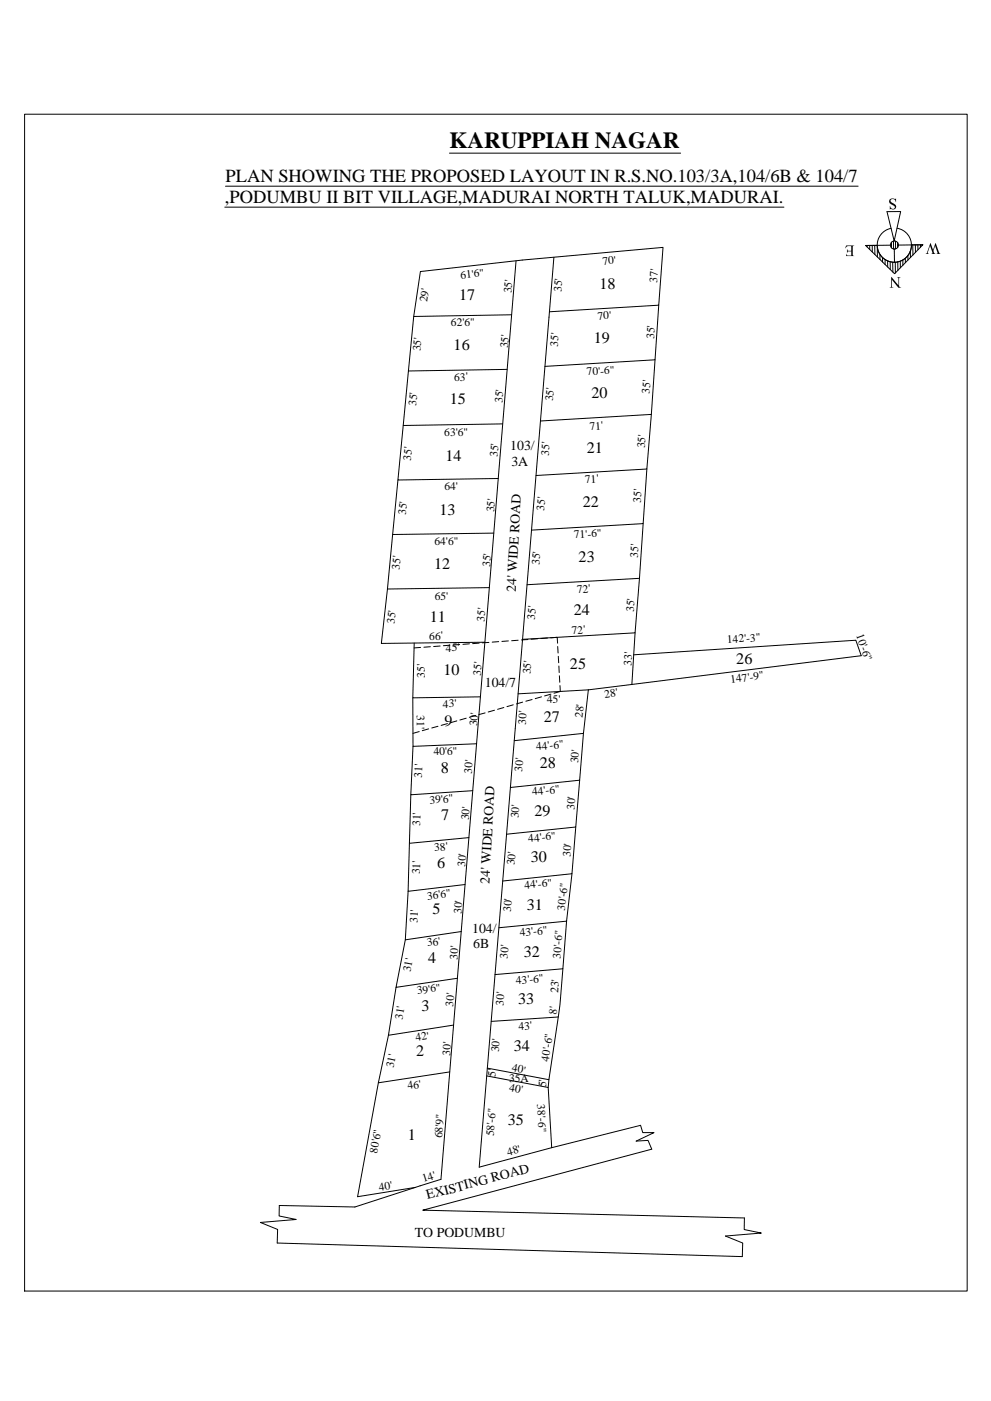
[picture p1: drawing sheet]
<svg xmlns="http://www.w3.org/2000/svg" width="420mm" height="594mm" viewBox="0 0 420 594" stroke-linecap="round" stroke-linejoin="round" font-family="sans-serif">
<!-- layer: 0 -->
<g fill="none" stroke="#000" stroke-width=".42">
<path d="M10.4 48.4h399.7v499.1h-399.7zM218.8 110.6l-31.8 389.5-10.9 3.4M234.8 109.1l-31.6 385.8 30.7-8.2-1.5-25.6M216.9 133.5l-41.5 .7-2.2 23.1M232.9 132.2l46.4-2.8 1.8-24.5-59.7 5.4-43.2 4.8-2.8 19.1M279.3 129.4l-1.6 23.2-46.7 2.8M173.2 157.3l-2.2 23.1 42.1-.7M215 156.6l-41.8 .7M277.7 152.6l-1.5 23.1-47.1 2.8M276.2 175.7l-2 23.2-46.9 2.7M171 180.4l-2.3 23.1 42.6-.6M274.2 198.9l-1.5 23.1-47.3 2.8"/>
<path d="M168.7 203.5l-2.2 23.2 42.9-.6M166.5 226.7l-2.2 23.1 43.1-.6M272.7 222l-1.6 23.2-47.7 2.7M164.3 249.8l-2.6 23 43.9-.5M271.1 245.2l-1.8 23.2-47.8 2.7M175.6 272.7l-.6 23.2 28.7-.4M178.3 274.5l-2.7 .2M182.5 274.2l-2.8 .2M186.6 273.9l-2.7 .3M190.7 273.6l-2.7 .2M194.9 273.3l-2.8 .2M199 273l-2.7 .2"/>
<path d="M203.1 272.7l-2.7 .2M207.3 272.4l-2.8 .2M211.4 272.1l-2.7 .2M215.5 271.8l-2.7 .2M219.7 271.5l-2.8 .2M223.8 271.2l-2.7 .2M228 270.8l-2.8 .3M232.1 270.6l-2.8 .2M233.5 270.5l2.7-.2 .2 2.5M236.4 274.2l.2 2.7M236.7 278.3l.2 2.8M268.7 277.7l94.2-6.2 2.2 6.5-97.2 12.2"/>
<path d="M269.3 268.4l-1.4 21.8-18.5 2.3M175 295.9l.1 20.6 27-1.1M217.6 298.9l-2.7 .7M221.6 297.7l-2.6 .8M225.6 296.6l-2.7 .7M229.6 295.5l-2.7 .7M233.6 294.3l-2.7 .8M237 282.4l.1 2.8M237.2 286.6l.1 2.7M237.4 290.7l.1 2.5-2.6 .8M249.4 292.5l-2 18.5-29.4 3.1M249.4 292.5l-29.8 1.7"/>
<path d="M175.1 316.5l-.9 20.5 26.2-1.7M177.7 310.2l-2.6 .8M181.7 309.1l-2.7 .7M185.7 308l-2.6 .7M189.7 306.8l-2.7 .8M193.7 305.7l-2.7 .8M197.7 304.5l-2.7 .8M201.6 303.4l-2.6 .8M205.7 302.3l-2.7 .7M209.6 301.2l-2.6 .7M213.6 300l-2.6 .8M247.4 311l-1.6 19.8-29.4 3.1"/>
<path d="M174.2 337l-.6 20.6 25.2-2.4M245.8 330.8l-1.7 19.9-29.3 3M173.6 357.6l-.6 20.4 24.2-2.9M244.1 350.7l-1.6 19.8-29.4 3.1M173 378l-1.2 20.5 23.8-3.5M242.5 370.5l-2.3 20.1-28.7 2.8M171.8 398.5l-3.9 20.2 26-3.9M240.2 390.6l-1.6 20.2-28.7 2.5M167.9 418.7l-3.2 20.3 27.6-4.3M238.6 410.8l-1.2 15.2-.7 5.2-28.4 1.9M164.7 439l-4.3 20.1 30.3-4.6M236.7 431.2l-4 26.6-26.1-4.9"/>
<path d="M160.4 459.1l-8.8 48.3 24.5-3.9M206.3 456.2l26.1 4.9 .3-3.3M233.9 486.7l37.7-9.5 .9 3.1h4.8l-7.6 3.6 5.1-.3 1.5 3.7-97 25.9 136.3 3.3-.1 4.9 7.3 1.5-15.2 1.2 7.3 3-.2 5.7-197.2-5.7 .2-5.8-7.3-2.9 15.2-1.3-7.3-1.5 .1-4.4 32.1 .6 25.6-8.3"/>
</g>
<!-- layer: PDF_Text -->
<path d="M95.6 79h268.2M190.6 64.9h98M95.3 87.8h237.1" fill="none" stroke="#000" stroke-width=".42"/>
<!-- layer: Hatch-2 -->
<path d="M380.3 96.8a7.3 7.3 0 0 1 5 11.1 7.3 7.3 0 0 1-12.1 .1 7.3 7.3 0 0 1 4.6-11.2M377.4 104l-10.4 .1M379.2 105.6v5.6M391.3 103.8l-10.4 .1" fill="none" stroke="#000" stroke-width=".42"/>
<!-- layer: Hatch-1 -->
<g fill="none" stroke="#000" stroke-width=".42">
<path d="M367.6 104.1v.6M368.7 104.1v1.7M369.8 104.1v2.7M370.9 104.1v3.8M372 105.1v3.9M373.1 108v2.1M374.2 109.3v1.8M375.3 110.1v2.1M376.3 110.7l.1 2.5M377.4 111l.1 3.3M378 102.7v2.5M378.5 111.2l.1 4.2"/>
<path d="M378.8 102.2l.1 3.4M379.6 111.2v4.5M379.7 102.2v3.3M380.5 102.8v2.1M380.6 111.1l.1 3.5M381.7 110.7v2.8M382.8 110.2v2.3M383.9 109.5v1.9M384.9 108.4l.1 1.9M386 106.4v2.8M387 103.8l.1 4.3M388.1 103.8v3.2"/>
<path d="M389.1 103.8l.1 2.1M390.2 103.8v1.1"/>
</g>
<!-- layer: column -->
<g fill="none" stroke="#000" stroke-width=".42">
<path d="M381.9 89.7l-2.8 12.5-3-12.5h5.7M386.4 103.8h4.9l-12 12.3-12.3-12h4.9M386.4 103.9a7.3 7.3 0 0 1-7.1 7.3 7.3 7.3 0 0 1-7.4-7.2"/>
<circle cx="379.2" cy="103.9" r="1.71"/>
</g>
<!-- layer: TEXT-1 -->
<path d="M377.2 84.7l.9-.5 1.4 .2 .4-.2v1.5l-.5-.9-.7-.4-.7 .1-.5 .5 .4 .8 1.5 .9 .5 .6v.8l-.6 .6-1.7-.1-.4 .2v-1.5l.6 .9 .6 .4 .7-.1 .3-.8-2.2-1.6-.2-.6zM358.7 104.1h3.5l-.7 .5v3.5l.7 .5h-3.5v-1l.6 .7 1.6 .1v-1.8h-1.3l-.5 .6v-1.5l.3 .6h1.5v-1.9h-1.7l-.9 .8zM394.4 103.1l1.2 2.9 1.1-2.9 1.5 4.2 .5 .4-1.6-.1a.44 .44 0 0 0 .4-.3 .44 .44 0 0 0-.1-.5l-.9-2.6-.8 2.2 .4 .9 .5 .4h-1.7l.4-.6-1-2.9-1 2.9 .5 .6h-1.3l.5-.6zM377.8 117.4l3.1 3.6v-3.1l-.6-.4h1.5l-.6 .4v3.5l.9 .6h-1.2l-2.8-3.4v2.9l.7 .5h-1.6l.6-.6z" fill="#000"/>
<text font-size="9.8" x="190.6" y="62.8">KARUPPIAH NAGAR</text>
<g font-size="7.8">
<text x="95.6" y="77.3">PLAN SHOWING THE PROPOSED LAYOUT IN R.S.NO.103/3A,104/6B &amp; 104/7</text>
<text x="95.3" y="86.1">,PODUMBU II BIT VILLAGE,MADURAI NORTH TALUK,MADURAI.</text>
</g>
<g font-size="6.8">
<text x="254.1" y="122.6">18</text>
<text x="194.7" y="127.2">17</text>
<text x="192.3" y="148.4">16</text>
<text x="251.8" y="145.6">19</text>
<text x="190.7" y="171.4">15</text>
<text x="250.8" y="168.7">20</text>
<text x="188.9" y="195.5">14</text>
<text x="248.8" y="192.1">21</text>
<text x="247.1" y="215.1">22</text>
<text x="186.3" y="218.5">13</text>
<text x="245.3" y="238.2">23</text>
<text x="184" y="241.4">12</text>
<text x="182.3" y="263.8">11</text>
<text x="243.3" y="260.6">24</text>
<text x="312.2" y="281.7">26</text>
<text x="188" y="286.3">10</text>
<text x="241.7" y="283.8">25</text>
<text x="188.5" y="307.8">9</text>
<text x="230.5" y="306.3">27</text>
<text x="187" y="327.8">8</text>
<text x="228.8" y="325.8">28</text>
<text x="187" y="347.9">7</text>
<text x="226.6" y="345.8">29</text>
<text x="225.1" y="365.4">30</text>
<text x="185.3" y="367.9">6</text>
<text x="183.4" y="387.6">5</text>
<text x="223.4" y="385.8">31</text>
<text x="222.1" y="405.9">32</text>
<text x="181.5" y="408.4">4</text>
<text x="219.7" y="425.8">33</text>
<text x="178.7" y="428.8">3</text>
<text x="176.4" y="447.8">2</text>
<text x="217.9" y="445.6">34</text>
<text x="215.3" y="477.1">35</text>
<text x="172.9" y="483.4">1</text>
</g>
<g font-size="5.8">
<text x="216.3" y="190.8">103/</text>
<text x="216.8" y="197.5">3A</text>
<text x="218.8" y="251" transform="rotate(-87 218.8 251)">24' WIDE ROAD</text>
<text x="205.5" y="291.3">104/7</text>
<text x="207.6" y="374.7" transform="rotate(-87 207.6 374.7)">24' WIDE ROAD</text>
<text x="200.2" y="395.4">104/</text>
<text x="200.7" y="402.1">6B</text>
<text x="181.3" y="508.6" transform="rotate(-15 181.3 508.6)">EXISTING ROAD</text>
<text x="175.9" y="524.5">TO PODUMBU</text>
</g>
<g font-size="4.9">
<text x="255.5" y="112.2" transform="rotate(-5 255.5 112.2)">70'</text>
<text x="195.4" y="118.3" transform="rotate(-7 195.4 118.3)">61'6&quot;</text>
<text x="278.7" y="119.9" transform="rotate(-86 278.7 119.9)">37'</text>
<text x="216.8" y="124.4" transform="rotate(-85 216.8 124.4)">35'</text>
<text x="238.1" y="123.9" transform="rotate(-85 238.1 123.9)">35'</text>
<text x="181.2" y="128.2" transform="rotate(-82 181.2 128.2)">29'</text>
<text x="253.5" y="135.6" transform="rotate(-4 253.5 135.6)">70'</text>
<text x="191.2" y="138.4" transform="rotate(-1 191.2 138.4)">62'6&quot;</text>
<text x="277.3" y="143.8" transform="rotate(-86 277.3 143.8)">35'</text>
<text x="178.2" y="149" transform="rotate(-85 178.2 149)">35'</text>
<text x="215.3" y="147.7" transform="rotate(-85 215.3 147.7)">35'</text>
<text x="236.4" y="147.1" transform="rotate(-85 236.4 147.1)">35'</text>
<text x="192.6" y="161.4" transform="rotate(-1 192.6 161.4)">63'</text>
<text x="248.8" y="159.2" transform="rotate(-3 248.8 159.2)">70'-6&quot;</text>
<text x="275.4" y="167" transform="rotate(-86 275.4 167)">35'</text>
<text x="176.5" y="172.2" transform="rotate(-85 176.5 172.2)">35'</text>
<text x="213" y="170.9" transform="rotate(-85 213 170.9)">35'</text>
<text x="234.4" y="170.2" transform="rotate(-85 234.4 170.2)">35'</text>
<text x="188.4" y="184.9" transform="rotate(-1 188.4 184.9)">63'6&quot;</text>
<text x="250.1" y="182.4" transform="rotate(-3 250.1 182.4)">71'</text>
<text x="273.4" y="190.1" transform="rotate(-85 273.4 190.1)">35'</text>
<text x="174.2" y="195.3" transform="rotate(-85 174.2 195.3)">35'</text>
<text x="211" y="193.8" transform="rotate(-85 211 193.8)">35'</text>
<text x="232.6" y="193.3" transform="rotate(-85 232.6 193.3)">35'</text>
<text x="188.4" y="207.8" transform="rotate(-1 188.4 207.8)">64'</text>
<text x="248.1" y="204.8" transform="rotate(-3 248.1 204.8)">71'</text>
<text x="271.7" y="213.2" transform="rotate(-86 271.7 213.2)">35'</text>
<text x="172.1" y="218.4" transform="rotate(-85 172.1 218.4)">35'</text>
<text x="209.5" y="217.3" transform="rotate(-85 209.5 217.3)">35'</text>
<text x="230.7" y="216.5" transform="rotate(-85 230.7 216.5)">35'</text>
<text x="184.2" y="231.3" transform="rotate(-1 184.2 231.3)">64'6&quot;</text>
<text x="243.4" y="228.3" transform="rotate(-3 243.4 228.3)">71'-6&quot;</text>
<text x="228.7" y="239.6" transform="rotate(-85 228.7 239.6)">35'</text>
<text x="270.4" y="236.4" transform="rotate(-86 270.4 236.4)">35'</text>
<text x="169.4" y="241.6" transform="rotate(-85 169.4 241.6)">35'</text>
<text x="207.8" y="240.5" transform="rotate(-85 207.8 240.5)">35'</text>
<text x="244.7" y="251.5" transform="rotate(-3 244.7 251.5)">72'</text>
<text x="184.3" y="254.3" transform="rotate(-1 184.3 254.3)">65'</text>
<text x="205.4" y="263.6" transform="rotate(-85 205.4 263.6)">35'</text>
<text x="226.8" y="262.8" transform="rotate(-85 226.8 262.8)">35'</text>
<text x="268.7" y="259.6" transform="rotate(-85 268.7 259.6)">35'</text>
<text x="167.2" y="264.7" transform="rotate(-84 167.2 264.7)">35'</text>
<text x="242.5" y="268.8" transform="rotate(-3 242.5 268.8)">72'</text>
<text x="362.9" y="269.5" transform="rotate(71 362.9 269.5)">10'-6&quot;</text>
<text x="182" y="271.2" transform="rotate(-1 182 271.2)">66'</text>
<text x="308.3" y="272.7" transform="rotate(-4 308.3 272.7)">142'-3&quot;</text>
<text x="189.1" y="276.3">45'</text>
<text x="180.1" y="287.3" transform="rotate(-89 180.1 287.3)">35'</text>
<text x="203.8" y="286.6" transform="rotate(-85 203.8 286.6)">35'</text>
<text x="224.9" y="285.9" transform="rotate(-85 224.9 285.9)">35'</text>
<text x="267.7" y="282.2" transform="rotate(-87 267.7 282.2)">33'</text>
<text x="309.9" y="289.6" transform="rotate(-7 309.9 289.6)">147'-9&quot;</text>
<text x="232" y="298.3" transform="rotate(-3 232 298.3)">45'</text>
<text x="256.4" y="295.9" transform="rotate(-7 256.4 295.9)">28'</text>
<text x="176.7" y="303.3" transform="rotate(90 176.7 303.3)">31'</text>
<text x="187.8" y="300" transform="rotate(-1 187.8 300)">43'</text>
<text x="247" y="304.5" transform="rotate(-83 247 304.5)">28'</text>
<text x="202.4" y="308" transform="rotate(-85 202.4 308)">30'</text>
<text x="222.9" y="307.4" transform="rotate(-85 222.9 307.4)">30'</text>
<text x="183.9" y="320.3" transform="rotate(-2 183.9 320.3)">40'6&quot;</text>
<text x="227.4" y="318.2" transform="rotate(-6 227.4 318.2)">44'-6&quot;</text>
<text x="245.1" y="323.7" transform="rotate(-85 245.1 323.7)">30'</text>
<text x="178.9" y="329.8" transform="rotate(-87 178.9 329.8)">31'</text>
<text x="200" y="328.1" transform="rotate(-85 200 328.1)">30'</text>
<text x="221.4" y="327.2" transform="rotate(-85 221.4 327.2)">30'</text>
<text x="182.2" y="340.8" transform="rotate(-4 182.2 340.8)">39'6&quot;</text>
<text x="225.7" y="337.3" transform="rotate(-6 225.7 337.3)">44'-6&quot;</text>
<text x="198.8" y="347.8" transform="rotate(-85 198.8 347.8)">30'</text>
<text x="219.8" y="347" transform="rotate(-85 219.8 347)">30'</text>
<text x="243.5" y="343.5" transform="rotate(-85 243.5 343.5)">30'</text>
<text x="178.2" y="350.3" transform="rotate(-88 178.2 350.3)">31'</text>
<text x="224.1" y="357.1" transform="rotate(-6 224.1 357.1)">44'-6&quot;</text>
<text x="184.2" y="361.1" transform="rotate(-5 184.2 361.1)">38'</text>
<text x="241.9" y="363.4" transform="rotate(-85 241.9 363.4)">30'</text>
<text x="178.1" y="370.8" transform="rotate(-88 178.1 370.8)">31'</text>
<text x="197.3" y="367.7" transform="rotate(-85 197.3 367.7)">30'</text>
<text x="218.2" y="366.9" transform="rotate(-85 218.2 366.9)">30'</text>
<text x="222.5" y="376.9" transform="rotate(-6 222.5 376.9)">44'-6&quot;</text>
<text x="181.2" y="381.4" transform="rotate(-7 181.2 381.4)">36'6&quot;</text>
<text x="195.7" y="387.6" transform="rotate(-85 195.7 387.6)">30'</text>
<text x="216.6" y="386.8" transform="rotate(-85 216.6 386.8)">30'</text>
<text x="239.5" y="386.2" transform="rotate(-83 239.5 386.2)">30'-6&quot;</text>
<text x="177" y="391.4" transform="rotate(-87 177 391.4)">31'</text>
<text x="181.3" y="401.3" transform="rotate(-8 181.3 401.3)">36'</text>
<text x="220.5" y="397" transform="rotate(-6 220.5 397)">43'-6&quot;</text>
<text x="193.9" y="407" transform="rotate(-85 193.9 407)">30'</text>
<text x="215.2" y="406.6" transform="rotate(-85 215.2 406.6)">30'</text>
<text x="237.7" y="406.4" transform="rotate(-85 237.7 406.4)">30'-6&quot;</text>
<text x="174" y="412.4" transform="rotate(-79 174 412.4)">31'</text>
<text x="218.9" y="417.4" transform="rotate(-5 218.9 417.4)">43'-6&quot;</text>
<text x="177" y="421.7" transform="rotate(-8 177 421.7)">39'6&quot;</text>
<text x="236.7" y="421.1" transform="rotate(-85 236.7 421.1)">23'</text>
<text x="192.2" y="426.9" transform="rotate(-85 192.2 426.9)">30'</text>
<text x="213.4" y="426.4" transform="rotate(-85 213.4 426.4)">30'</text>
<text x="235.9" y="430.2" transform="rotate(-82 235.9 430.2)">8'</text>
<text x="170.6" y="432.5" transform="rotate(-81 170.6 432.5)">31'</text>
<text x="219.9" y="436.8" transform="rotate(-4 219.9 436.8)">43'</text>
<text x="176.4" y="441.5" transform="rotate(-9 176.4 441.5)">42'</text>
<text x="190.8" y="447.8" transform="rotate(-85 190.8 447.8)">30'</text>
<text x="211.4" y="446.3" transform="rotate(-85 211.4 446.3)">30'</text>
<text x="166.8" y="452.9" transform="rotate(-78 166.8 452.9)">31'</text>
<text x="216.8" y="454.3" transform="rotate(11 216.8 454.3)">40'</text>
<text x="232.7" y="450.1" transform="rotate(-81 232.7 450.1)">40'-6&quot;</text>
<text x="173" y="461.9" transform="rotate(-8 173 461.9)">46'</text>
<text x="210.1" y="456.6" transform="rotate(-85 210.1 456.6)">5'</text>
<text x="215.8" y="458.7">35A</text>
<text x="231.5" y="461.1" transform="rotate(-86 231.5 461.1)">5'</text>
<text x="215.8" y="462.5" transform="rotate(11 215.8 462.5)">40'</text>
<text x="227.8" y="468.3" transform="rotate(87 227.8 468.3)">38'-6&quot;</text>
<text x="187.4" y="482.7" transform="rotate(-85 187.4 482.7)">68'9&quot;</text>
<text x="209.3" y="481.9" transform="rotate(-85 209.3 481.9)">58'-6&quot;</text>
<text x="159.9" y="489.2" transform="rotate(-80 159.9 489.2)">80'6&quot;</text>
<text x="215.4" y="490.1" transform="rotate(-15 215.4 490.1)">48'</text>
<text x="179.5" y="501.4" transform="rotate(-18 179.5 501.4)">14'</text>
<text x="160.9" y="504.8" transform="rotate(-9 160.9 504.8)">40'</text>
</g>
</svg>
